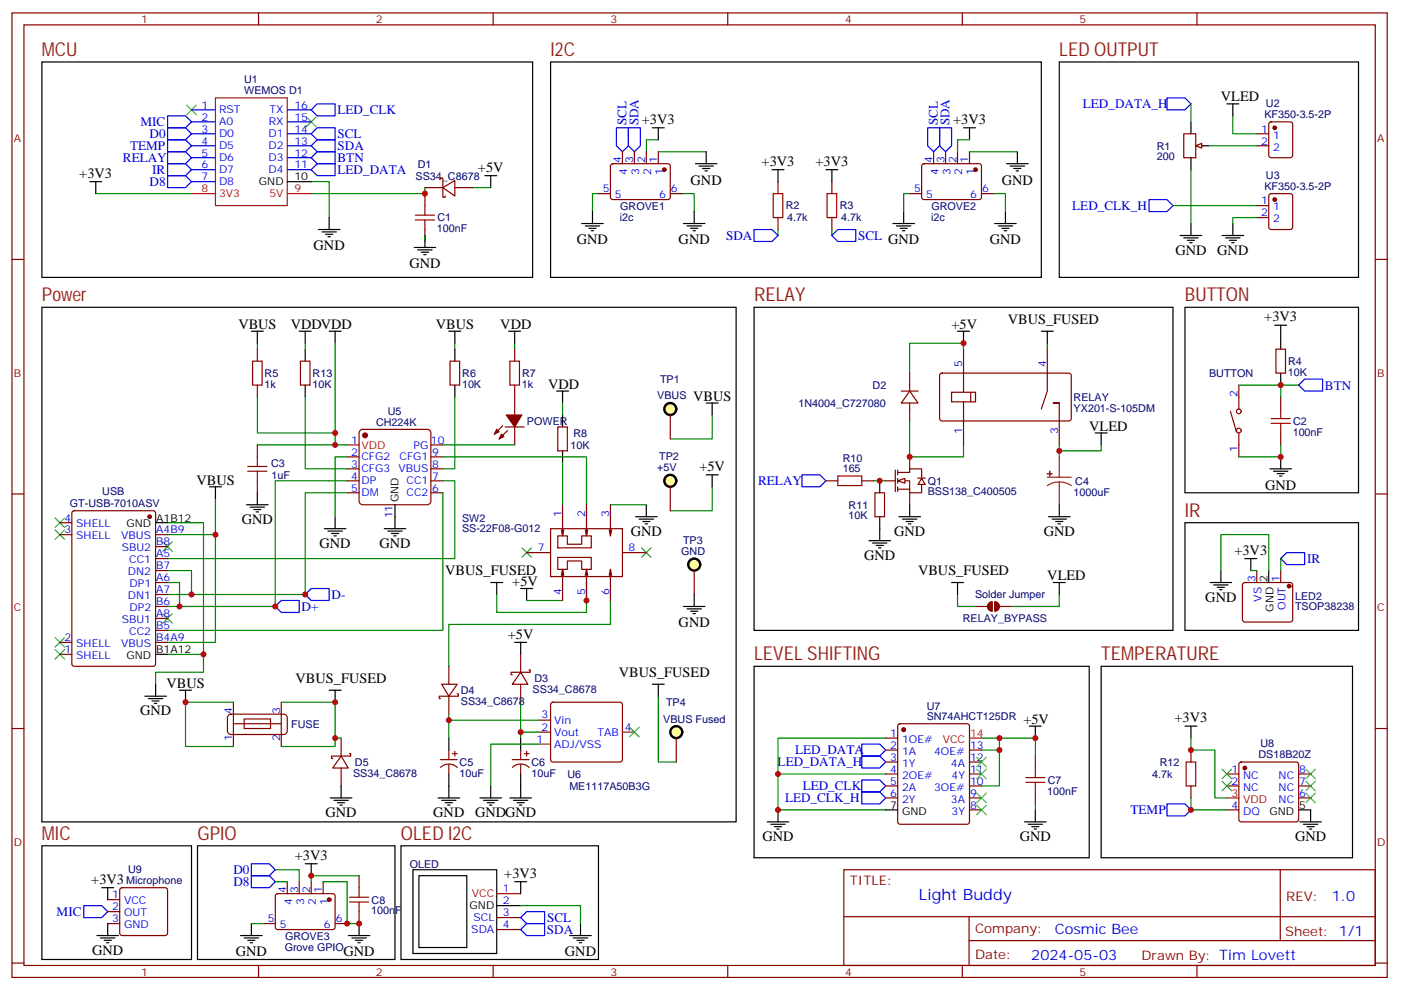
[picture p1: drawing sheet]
<svg xmlns="http://www.w3.org/2000/svg" width="413mm" height="292mm" viewBox="0 0 413 292" stroke-linecap="round" stroke-linejoin="round" font-family="sans-serif">
<g fill="none" stroke="#870000" stroke-width=".35">
<path d="M3.5 3.8h405.4v284.3h-405.4zM7.1 7.3h398.2v277.3h-398.2zM76.2 3.8v3.5M145.3 3.8v3.5M214.5 3.8v3.5M283.6 3.8v3.5M352.8 3.8v3.5M348.9 39.4h3.5v7.1h-3.5zM370.4 39.4h3.5M374.2 36.1l.4-.2h5.7l.6 .4 .1 9.5-.5 .6-5.9 .1-.6-.5-.1-9.4zM125.2 57.1v3.5M125.2 55.3h5.3"/>
<path d="M129.8 52.8v-.3h.7v2.8M130.5 55.3l3.6-2.1v4.6zM130.5 55.3v2.8h.7v-.3M134.1 55.3h5.2M176.4 57.1h3.5M180.2 48.5l.4-.2h16.5l.5 .7-.1 9.4-.7 .4h-16.5l-.4-.7v-9.1zM183.4 44.7v3.6M187 44.7v3.6M190.5 44.7v3.6M194 44.7v3.6M197.6 57.1h3.5M229.3 53.6v3.5"/>
<path d="M245.2 53.6v3.5M353.1 43h1.8M370.4 43h3.5M374.2 57.3l.4-.2h5.7l.6 .4 .1 9.5-.5 .6-5.9 .1-.6-.5-.1-9.4zM3.5 76.5h3.6M125.2 67.7v3.5M229.3 64.1v3.6M245.2 64.1v3.6M370.4 60.6h3.5M370.4 64.1h3.5M405.3 76.5h3.6M75.8 102.9v3.6"/>
<path d="M75.8 113.5v3.6M132.6 106.5h2.9v7h-2.9zM151.7 102.9v3.6M151.7 113.5v8.8M365.1 113.5v7.1M376.1 102.9h2.8v7.1h-2.8zM377.5 117.1v3.5M75.8 131.2v3.5M102.3 134.7h3.5M102.3 138.2h3.5M127 134.7h3.5M127 138.2h3.5"/>
<path d="M127 131.2h3.5M148.2 125.5l-2.5 2.5M148.9 125.9h5.6M149.6 126.9l-2.5 2.5M151.7 125.9v5.3M164.4 125.9h2.8v7h-2.8zM362.7 121.3l1.7 6M365.1 127.6v7.1M377.5 127.6v3.6M3.5 145.6h3.6M17.6 154.1h3.6M17.6 157.6h3.6"/>
<path d="M21.4 150.8l.5-.2h23.3l.6 .4 .1 44.7-.5 .7h-23.5l-.7-.4v-44.7zM45.9 157.6h3.5M75.8 141.7v3.6M102.3 141.7h3.5M102.3 145.3h3.5M127 141.7h3.5M127 145.3h3.5M405.3 145.6h3.6M45.9 178.8h3.5M45.9 175.3h3.5M45.9 171.7h3.5M45.9 168.2h3.5"/>
<path d="M45.9 164.7h3.5M45.9 161.1h3.5M366.4 171.9l.5-.2h13.4l.5 .2 .2 .5v10.3l-.2 .5-.5 .2h-13.4l-.5-.3-.2-.4v-10.3zM370.4 168.2v3.5M377.5 168.2v3.5M17.6 189.4h3.6M17.6 192.9h3.6M45.9 189.4h3.5M45.9 185.8h3.5M45.9 182.3h3.5M3.5 214.8h3.6M67.3 211l.8-.5 15.8 .1 .6 .4 .2 .6-.1 4.2-.4 .5-.6 .2h-15.8l-.6-.4-.2-.6v-3.9z"/>
<path d="M68.8 213.4h14.1M68.8 207v13.1M72 211.9h7.7v2.9h-7.7zM82.9 207v13.1M100.5 217.6v5.3M405.3 214.8h3.6M100.5 222.9l2.2 3.5h-4.6zM100.5 222.9h-2.8v.7h.4M100.5 226.4v5.3M103 222.2h.4v.7h-2.9M305.2 222.9v3.5M305.2 233.5v3.5"/>
<path d="M351 221.1v3.5M351 231.7v3.5M361.6 228.2h3.5M361.6 231.7h3.5M361.6 238.8h3.5M365.4 224.9l.4-.3h16.3l.5 .3 .2 .5v16.2l-.3 .5-.4 .2h-16.3l-.5-.2-.2-.5v-16.2zM382.8 228.2h3.5M382.8 231.7h3.5M382.8 235.2h3.5M248.7 256.4h156.6v28.2h-156.6zM377.3 256.4v20.9M248.7 270.2h156.5"/>
<path d="M285.6 277.3h119.6M285.6 270.2v14.2M3.5 283.9h3.6M76.2 284.6v3.5M145.3 284.6v3.5M214.5 284.6v3.5M283.6 284.6v3.5M352.8 284.6v3.5M405.3 283.9h3.6"/>
<circle cx="365.1" cy="121.3" r=".71"/>
<circle cx="365.1" cy="126.9" r=".71"/>
</g>
<g fill="none" stroke="#000" stroke-width=".35">
<path d="M12.3 18.3h144.7v63.5h-144.7zM162.3 18.3h144.6v63.5h-144.6zM351 35.9v3.5M26.5 53.6h3.5M28.2 53.6v3.5M142.9 51.8h3.5M144.6 51.8v3.5M205 48.3h6.3M206 49h4.3M207.1 49.7h2.1M207.8 50.4h.7M208.1 44.7v3.6"/>
<path d="M351 46.5v3.5M352.8 43h3.5M93.8 67.7h6.4M94.9 68.4h4.2M96 69.1h2.1M96.7 69.8h.7M97 64.1v3.6M122.1 73h6.3M123.1 73.7h4.3M124.2 74.4h2.1M124.9 75.1h.7M125.2 69.4v3.6"/>
<path d="M171.4 65.9h6.4M172.5 66.6h4.2M173.6 67.3h2.1M174.3 68h.7M174.6 62.4v3.5M201.4 65.9h6.4M202.5 66.6h4.2M203.6 67.3h2.1M204.3 68h.7M204.6 62.4v3.5M360.2 69.4h6.3M361.2 70.1h4.3"/>
<path d="M362.3 70.8h2.1M363 71.5h.7M363.4 65.9v3.5M74.1 97.6h3.5M75.8 97.6v3.6M97 97.6h3.5M98.8 97.6v3.6M132.3 97.6h3.5M134.1 97.6v3.6M149.9 97.6h3.6M151.7 97.6v3.6M375.7 95.9h3.5"/>
<path d="M377.5 95.9v7M134.1 102.9v3.6M134.1 113.5v3.6M377.5 110v3.5M165.8 122.3v3.6M165.8 132.9v3.6M374.3 138.2h6.3M375.4 138.9h4.2M376.4 139.6h2.1M377.5 134.7v3.5M45.9 154.1h3.5M61.7 143.5h3.6"/>
<path d="M63.5 143.5v3.5M72.7 148.8h6.3M73.7 149.5h4.3M74.8 150.2h2.1M75.5 150.9h.7M75.8 145.3v3.5M95.6 155.9h6.4M96.7 156.6h4.2M97.7 157.3h2.1M98.4 158h.7M98.8 152.3v3.6M113.2 155.9h6.4"/>
<path d="M114.3 156.6h4.2M115.4 157.3h2.1M116.1 158h.7M116.4 148.8v7.1M377.1 140.3h.7M356.7 171.7h6.3M357.7 172.4h4.2M358.8 173.1h2.1M359.5 173.8h.7M359.8 168.2v3.5M366.9 164.7h3.5M368.7 164.7v3.5"/>
<path d="M373.9 168.2v3.5M45.9 192.9h3.5M52.9 203.5h3.5M54.7 203.5v3.5M97 203.5h3.5M98.8 203.5v3.5M303.4 214.1h3.5M305.2 214.1v3.5M349.2 214.1h3.6M351 214.1v3.5M97.4 235.2h6.3M98.4 235.9h4.3"/>
<path d="M99.5 236.6h2.1M100.2 237.3h.7M100.5 231.7v3.5M305.2 238.8v3.5M382.8 238.8h3.5v3.5M302 242.3h6.3M303 243h4.3M304.1 243.7h2.1M304.8 244.4h.7M383.1 242.3h6.4M384.2 243h4.2M385.2 243.7h2.1"/>
<path d="M385.9 244.4h.7"/>
</g>
<g fill="none" stroke="#008700" stroke-width=".35">
<path d="M363.4 34.1v5.3h7M28.2 57.1h28.2M91.7 53.6h5.3v10.5M139.3 55.3h5.3M176.4 57.1h-1.8v5.3M194 41.2h-3.5v3.5M194 44.7h14.1M201.1 57.1h3.5v5.3M229.3 67.7v1.7M245.2 67.7v1.7M370.4 64.1h-7v1.8M75.8 117.1v10.5h23"/>
<path d="M75.8 101.2v1.7M98.8 101.2v30h3.5M134.1 117.1v21.1h-3.6M134.1 101.2v1.7M151.7 101.2v1.7M365.1 113.5h12.4v3.6M377.5 113.5h5.3M75.8 131.2h23M102.3 134.7h-3.5v17.6M130.5 131.2h21.2M377.5 131.2v3.5h-12.4M49.4 154.1h10.6v38.8"/>
<path d="M49.4 157.6h14.1M63.5 147v42.4h-14.1M102.3 145.3h-12.3v30h-40.6M102.3 141.7h-21.2v37.1h-31.7M130.5 141.7h3.6v23h-84.7M130.5 145.3v40.5h-81.1M49.4 171.7h3.5v7.1M49.4 168.2h7v7.1M49.4 192.9h10.6v5.3h-14.1v3.5M68.8 207h-14.1v13.1h14.1M82.9 207h15.9v13.1h-15.9M289.3 217.6h15.9"/>
<path d="M351 217.6v3.5h7.1v14.1h3.5M351 235.2v3.6h10.6"/>
</g>
<g fill="none" stroke="#3c3" stroke-width=".35">
<path d="M55 31l2.9 2.8M57.9 31l-2.9 2.8M90.3 34.5l2.8 2.8M93.1 34.5l-2.8 2.8M16.2 156.2l2.8 2.8M16.2 152.7l2.8 2.8M19 156.2l-2.8 2.8M19 152.7l-2.8 2.8M48 159.7l2.8 2.9M50.8 159.7l-2.8 2.9M16.2 191.5l2.8 2.8M16.2 188l2.8 2.8"/>
<path d="M19 191.5l-2.8 2.8M19 188l-2.8 2.8M48 180.9l2.8 2.8M50.8 180.9l-2.8 2.8M360.2 230.3l2.8 2.8M360.2 226.8l2.8 2.8M363 230.3l-2.8 2.8M363 226.8l-2.8 2.8M384.9 233.8l2.8 2.8M384.9 230.3l2.8 2.8M384.9 226.8l2.8 2.8M387.7 233.8l-2.8 2.8"/>
<path d="M387.7 230.3l-2.8 2.8M387.7 226.8l-2.8 2.8"/>
</g>
<g fill="none" stroke="#00f" stroke-width=".35">
<path d="M49.4 34.1h5.3l1.7 1.8-1.7 1.8h-5.3zM91.7 39.4l1.8-1.7h5.3v3.5h-5.3zM93.5 30.6h5.3v3.5h-5.3l-1.8-1.7zM181.7 37.7h3.5v5.3l-1.8 1.7-1.7-1.7zM185.2 37.7h3.5v5.3l-1.7 1.7-1.8-1.7zM49.4 41.2h5.3l1.7 1.8-1.7 1.7h-5.3zM49.4 44.7h5.3l1.7 1.8-1.7 1.8h-5.3zM49.4 48.3h5.3l1.7 1.7-1.7 1.8h-5.3zM91.7 50l1.8-1.7h5.3v3.5h-5.3zM91.7 43l1.8-1.8h5.3v3.5h-5.3zM91.7 46.5l1.8-1.8h5.3v3.6h-5.3zM222.2 67.7h5.3l1.8 1.7-1.8 1.8h-5.3z"/>
<path d="M245.2 69.4l1.7-1.7h5.3v3.5h-5.3zM382.8 113.5l1.7-1.7h5.3v3.5h-5.3zM81.1 178.8l1.8-1.8h5.3v3.6h-5.3zM90 175.3l1.7-1.8h5.3v3.5h-5.3zM377.5 164.7l1.7-1.8h5.3v3.5h-5.3zM344 237h5.2l1.8 1.8-1.8 1.7h-5.2z"/>
</g>
<g fill="none" stroke="#a10000" stroke-width=".35">
<path d="M227.9 57.1h2.8v7h-2.8zM243.8 57.1h2.8v7h-2.8zM122.4 64.8h5.7M122.4 63.4h5.7M125.2 60.6v2.8M125.2 64.8v2.9M74.4 106.5h2.9v7h-2.9zM150.3 106.5h2.8v7h-2.8zM73 138.9h5.7M73 137.5h5.7M75.8 134.7v2.8M75.8 138.9v2.8"/>
<path d="M374.6 124.8h5.7M374.6 123.4h5.7M377.5 120.6v2.8M377.5 124.8v2.8M302.3 230.6h5.7M302.3 229.2h5.7M305.2 226.4v2.8M305.2 230.6v2.9M349.6 224.6h2.8v7.1h-2.8z"/>
</g>
<g fill="#870000" stroke="#870000" stroke-width=".35">
<path d="M147.8 128l.7 .7-1.4 .7z"/>
<path d="M146.4 126.6l.7 .7-1.4 .7z"/>
<path d="M149.2 122.3h4.6l-2.1 3.6z"/>
<circle cx="195.8" cy="50" r=".53"/>
<circle cx="44.1" cy="152.3" r=".53"/>
<circle cx="366.9" cy="226.4" r=".53"/>
<circle cx="379.9" cy="172.8" r=".53"/>
<circle cx="375.7" cy="37.7" r=".53"/>
<circle cx="375.7" cy="58.8" r=".53"/>
</g>
<path d="M106.1 127l.8-.4h19l.9 .4 .2 .6v20.1l-.2 .7-.9 .4h-19l-.6-.2-.5-.9v-20.1z" fill="none" stroke="#900" stroke-width=".35"/>
<path d="M102.3 131.2h3.5M361.6 235.2h3.5" fill="none" stroke="#f00" stroke-width=".35"/>
<circle cx="107.6" cy="128.3" r=".71" fill="#900" stroke="#900" stroke-width=".35"/>
<path d="M352.4 43l1.8-.7v1.4z" fill="#f0f0f0" stroke="#870000" stroke-width=".35"/>
<path d="M273.4 37.7h3.5v5.3l-1.7 1.7-1.8-1.7zM276.9 37.7h3.6v5.3l-1.8 1.7-1.8-1.7zM344 28.9h5.2l1.8 1.7-1.8 1.8h-5.2zM338.7 58.8h5.3l1.7 1.8-1.7 1.8h-5.3zM236.4 140h5.3l1.7 1.7-1.7 1.8h-5.3zM254 219.4h5.3l1.8 1.7-1.8 1.8h-5.3zM254 222.9h5.3l1.8 1.7-1.8 1.8h-5.3zM254 233.5h5.3l1.8 1.7-1.8 1.8h-5.3zM254 229.9h5.3l1.8 1.8-1.8 1.8h-5.3z" fill="none" stroke="#00f" stroke-width=".35"/>
<g fill="none" stroke="#008700" stroke-width=".35">
<path d="M351 30.6v5.3M268.1 57.1h-1.8v5.3M285.8 41.2h-3.6v3.5M285.8 44.7h14.1M292.8 57.1h3.5v5.3M351 50v15.9M356.3 43h14.1M345.7 60.6h24.7M130.5 134.7h42.4v14.1M259.3 141.7h1.8M172.9 171.7v8.9h-26.5v-5.3M359.8 168.2v-10.6h14.1v10.6"/>
<path d="M368.7 168.2h1.7M377.5 164.7v3.5M132.3 210.5v1.8M153.5 207v10.6M153.5 215.8h5.2M158.7 219.4h-14.1v12.3M158.7 212.3h-26.4v5.3M261.1 217.6h-31.8v10.6M294.6 217.6v3.5M305.2 217.6v5.3M261.1 228.2h-31.8v10.6h31.8M289.3 221.1h5.3v10.6h-5.3"/>
<path d="M305.2 237v1.8"/>
</g>
<g fill="none" stroke="#000" stroke-width=".35">
<path d="M192.3 37.7h3.5M194 37.7v3.5M284 37.7h3.5M285.8 37.7v3.5M227.5 50h3.6M229.3 50v3.6M243.4 50h3.5M245.2 50v3.6M296.7 48.3h6.3M297.7 49h4.3M298.8 49.7h2.1M299.5 50.4h.7"/>
<path d="M299.9 44.7v3.6M263.2 65.9h6.3M264.2 66.6h4.3M265.3 67.3h2.1M266 68h.7M266.3 62.4v3.5M293.2 65.9h6.3M294.2 66.6h4.2M295.3 67.3h2.1M296 68h.7M296.3 62.4v3.5M347.8 69.4h6.4"/>
<path d="M348.9 70.1h4.2M350 70.8h2.1M350.7 71.5h.7M351 65.9v3.5M164 115.3h3.6M165.8 115.3v3.5M256.1 159.4h6.4M259.3 141.7v3.6M259.3 152.3v7.1M264.9 152.3h6.4M266 153h4.2M267.1 153.7h2.1"/>
<path d="M267.8 154.4h.7M268.1 148.8v3.5M144.6 171.7h3.6M146.4 171.7v3.6M153.5 173.5h3.5M155.2 173.5v3.5M257.2 160.1h4.2M258.2 160.8h2.1M258.9 161.5h.7M151.7 189.4h3.5M153.5 189.4v3.5M132.3 217.6v3.5"/>
<path d="M153.5 217.6v3.5M129.1 235.2h6.4M130.2 235.9h4.2M131.2 236.6h2.1M131.9 237.3h.7M132.3 228.2v7M141.5 235.2h6.3M142.5 235.9h4.3M143.6 236.6h2.1M144.3 237.3h.7M144.6 231.7v3.5M150.3 235.2h6.3"/>
<path d="M151.3 235.9h4.3M152.4 236.6h2.1M153.1 237.3h.7M153.5 228.2v7M229.3 238.8v3.5M261.1 238.8h3.5M226.1 242.3h6.4M227.2 243h4.2M228.2 243.7h2.2M229 244.4h.7"/>
</g>
<g fill="none" stroke="#870000" stroke-width=".35">
<path d="M268.1 57.1h3.5M271.9 48.5l.4-.2h16.5l.5 .7-.1 9.4-.6 .4h-16.5l-.5-.7v-9.1zM275.2 44.7v3.6M278.7 44.7v3.6M282.2 44.7v3.6M285.8 44.7v3.6M289.3 57.1h3.5M263.9 138.6v6.3M264.6 139.3h3.5v-1.1h3.5v2.8M264.6 138.6v1.4M268.1 134.7v3.5M257.9 145.3h2.8v7h-2.8z"/>
<path d="M261.1 141.7h2.8M264.6 141.7h3.5v3.6h3.5v-2.5M264.6 141v1.5M264.6 143.5v1.4M264.6 144.2h3.5M268.1 145.3v3.5M270.5 141h2.2M271.6 141l1.1 1.8h-2.1zM132.3 196.4v5.3M153.5 198.2l2.1 3.5h-4.6zM153.5 198.2h-2.9v.7h.4M153.5 192.9v5.3"/>
<path d="M155.9 197.5h.4v.7h-2.8M130.2 201.7h4.6l-2.5 3.5zM132.3 205.2h-2.8v.8h.3M132.3 205.2v5.3M134.8 204.5h.3v.7h-2.8M153.5 201.7v5.3M158.7 215.8h3.6M158.7 212.3h3.6M162.5 207.2l.5-.2h19.7l.5 .2 .2 .5v16.2l-.2 .5-.5 .2h-19.7l-.5-.2-.2-.5v-16.2zM261.1 217.6h3.5M264.8 213.6l.5-.2h19.7l.5 .2 .3 .5v28.2l-.3 .5-.5 .2h-19.7l-.5-.2-.2-.5v-28.2zM129.8 223.9h5"/>
<path d="M129.9 226.2a3.5 3.5 0 0 1 4.9 0M132.3 221.1v2.8M132.3 225.4v2.8M133.3 222.2h1.5M134.1 221.5v1.4M151 223.9h4.9M151 226.2a3.5 3.5 0 0 1 4.9 0M153.5 221.1v2.8M153.5 225.4v2.8M154.5 222.2h1.4M155.2 221.5v1.4M261.1 221.1h3.5"/>
<path d="M261.1 224.6h3.5M261.1 228.2h3.5M261.1 231.7h3.5M261.1 235.2h3.5M285.8 221.1h3.5M285.8 224.6h3.5M285.8 228.2h3.5M285.8 231.7h3.5M285.8 235.2h3.5M285.8 238.8h3.5"/>
</g>
<g fill="#870000" stroke="#870000" stroke-width=".35">
<circle cx="287.5" cy="50" r=".53"/>
<circle cx="266.3" cy="215.1" r=".53"/>
</g>
<path d="M153.8 161.5l2.8 2.8M156.6 161.5l-2.8 2.8M189.1 161.5l2.8 2.8M191.9 161.5l-2.8 2.8" fill="none" stroke="#3c3" stroke-width=".35"/>
<path d="M158.7 219.4h3.6M183.4 215.8h3.6" fill="none" stroke="#8c2424" stroke-width=".35"/>
<path d="M285.8 217.6h3.5" fill="none" stroke="#f00" stroke-width=".35"/>
<path d="M264.6 141.7l2.1-.7v1.5z" fill="#fff" stroke="#870000" stroke-width=".35"/>
<path d="M246.9 140.3h7.1v2.9h-7.1z" fill="none" stroke="#a10000" stroke-width=".35"/>
<g fill="none" stroke="#870000" stroke-width=".35">
<path d="M265.6 115.3h5M268.1 115.3l2.5 3.5h-5zM268.1 110v5.3M268.1 118.8v5.3M277.2 110.2l.4-.2 37.7 .1 .4 .6v13l-.7 .4-37.6-.1-.5-.6v-12.7zM280.5 115.6h7v2.9h-7zM284 102.9v12.7M284 118.5v12.7M286.1 115.6v2.9M308.7 102.9v12.4l-1.8 5.3M312.2 118.8h-1.8h1.8v12.4M162.3 155.9h21.1v14.1h-21.1z"/>
<path d="M164.4 158h2.8v2.4h4.2v-2.4h2.9v3.5h-9.9zM165.5 156.2l.3 1.8M165.8 148.8v9.2l.4-1.8M172.5 156.2l.4 1.8M172.9 148.8v9.2l.3-1.8M179.6 156.2l.3 1.8M179.9 148.8v9.2l.4-1.8M243.4 141.7h3.5M254 141.7h3.5M155.2 162.9h7.1M164.4 164.3h9.9v3.6h-2.9v-2.5h-4.2v2.5h-2.8zM165.8 167.9l-.3 1.7"/>
<path d="M166.2 169.6l-.4-1.7v9.1M172.9 167.9l-.4 1.7M173.2 169.6l-.3-1.7v9.1M179.9 167.9l-.3 1.7M180.3 169.6l-.4-1.7v9.1M183.4 162.9h7.1M287.5 178.8h3.5M294.6 178.8h3.5M84.7 259.9v3.6M88.2 259.9v3.6M91.7 259.9v3.6M95.2 259.9v3.6"/>
<path d="M31.7 272.3h3.6M31.7 268.7h3.6M31.7 265.2h3.6M35.5 261.9l.5-.2h12.7l.5 .2 .2 .5v12.7l-.2 .5-.5 .2h-12.7l-.5-.2-.2-.5v-12.7zM77.6 272.3h3.5M81.4 263.7l.4-.2h16.5l.5 .7-.1 9.4-.6 .4h-16.5l-.5-.7v-9.1zM98.8 272.3h3.5M146.4 270.5h7.1M146.4 274h7.1"/>
</g>
<g fill="none" stroke="#008700" stroke-width=".35">
<path d="M125.2 55.3v1.8h-33.5M125.2 69.4v1.8M284 102.9v-1.7h-15.9v8.8M308.7 101.2v1.7M209.9 122.3v7.1h-12.3M268.1 124.1v10.6h15.9v-3.5M312.2 131.2v3.5M324.6 131.2v1.7h-12.4M257.5 141.7h1.8M155.2 177h10.6M179.9 177v7.1h-47.6v12.3M282.2 175.3v3.5h5.3"/>
<path d="M312.2 175.3v3.5h-14.1M98.8 217.6h1.7M81.1 256.4h7.1v3.5M81.1 259.9h3.6M95.2 259.9h7.1v12.4h3.5M74.1 272.3h3.5M153.5 267h17.6v5.3"/>
</g>
<path d="M63.5 28.9h21.2v31.7h-21.2zM312.2 134.7v6M308.7 140.7h7M312.2 142.1l1.9 .2 1.6 .9M312.2 142.1l-1.8 .2-1.7 .9M312.2 142.1v6.7" fill="none" stroke="#8c2424" stroke-width=".35"/>
<g fill="#8c2424" stroke="#8c2424" stroke-width=".35">
<path d="M308.7 139.6l1.4 .1z"/>
<path d="M309.4 138.9v1.4z"/>
</g>
<g fill="none" stroke="#000" stroke-width=".35">
<path d="M312.2 18.3h88.2v63.5h-88.2zM361.6 30.6h3.5M363.4 30.6v3.5M84.7 53.6h7M12.3 90.6h204.7v151.7h-204.7zM222.2 90.6h123.5v95.2h-123.5zM282.2 97.6h3.6M284 97.6v3.6M306.9 97.6h3.5M308.7 97.6v3.6M349.2 90.6h51.2v54.7h-51.2zM208.1 118.8h3.6"/>
<path d="M209.9 118.8v3.5M322.8 127.6h3.5M324.6 127.6v3.6M309 152.3h6.4M310.1 153h4.2M311.1 153.7h2.2M311.9 154.4h.7M312.2 148.8v3.5M349.2 154.1h51.2v31.7h-51.2zM280.5 171.7h3.5M282.2 171.7v3.6M310.4 171.7h3.6"/>
<path d="M312.2 171.7v3.6M222.2 196.4h98.8v56.5h-98.8zM324.6 196.4h74v56.5h-74zM42.7 205.2h6.3M43.7 206h4.3M44.8 206.7h2.1M45.5 207.4h.7M45.9 201.7v3.5M12.3 249.3h44.1v33.6h-44.1zM58.2 249.3h58.2v33.6h-58.2zM90 254.6h3.5M91.7 254.6v3.6"/>
<path d="M118.2 249.3h58.2v33.6h-58.2zM121.7 256.4h24.7v24.7h-24.7zM123.5 258.2h14.1v21.1h-14.1zM151.7 259.9h3.5M153.5 259.9v3.6M28.6 275.8h6.3M29.6 276.5h4.3M30 261.7h3.5M30.7 277.2h2.1M31.4 277.9h.7M31.7 261.7v3.5M31.7 272.3v3.5"/>
<path d="M70.9 275.8h6.4M72 276.5h4.2M73 277.2h2.1M73.7 277.9h.7M74.1 272.3v3.5M102.7 275.8h6.3M103.7 276.5h4.2M104.8 277.2h2.1M105.5 277.9h.7M105.8 272.3v3.5M146.4 267h7.1M167.9 275.8h6.4"/>
<path d="M169 276.5h4.2M170 277.2h2.2M170.7 277.9h.7M171.1 272.3v3.5"/>
</g>
<path d="M287.9 237.3l2.8 2.9M287.9 233.8l2.8 2.8M287.9 226.8l2.8 2.8M287.9 223.2l2.8 2.9M290.7 237.3l-2.8 2.9M290.7 233.8l-2.8 2.8M290.7 226.8l-2.8 2.8M290.7 223.2l-2.8 2.9" fill="none" stroke="#3c3" stroke-width=".35"/>
<g fill="none" stroke="#00f" stroke-width=".35">
<path d="M49.4 37.7h5.3l1.7 1.7-1.7 1.8h-5.3zM56.4 39.4h7.1M56.4 35.9h7.1M56.4 32.4h7.1M84.7 39.4h7M84.7 35.9h7M84.7 32.4h7M49.4 51.8h5.3l1.7 1.8-1.7 1.7h-5.3zM56.4 53.6h7.1M56.4 50h7.1M56.4 46.5h7.1M56.4 43h7.1"/>
<path d="M84.7 50h7M84.7 46.5h7M84.7 43h7M74.1 258.2h5.3l1.7 1.7-1.7 1.8h-5.3zM74.1 254.6h5.3l1.7 1.8-1.7 1.8h-5.3zM24.7 267h5.3l1.7 1.7-1.7 1.8h-5.3zM153.5 270.5l1.7-1.8h5.3v3.6h-5.3zM153.5 274l1.7-1.7h5.3v3.5h-5.3z"/>
</g>
<g fill="#870000" stroke="#870000" stroke-width=".35">
<path d="M291.6 177.6l.9-.2v2.8a1.41 1.41 0 0 1-1.4-1 1.41 1.41 0 0 1 .5-1.6z"/>
<path d="M293.2 177.4a1.41 1.41 0 0 1 1.4 1.4 1.41 1.41 0 0 1-1.4 1.4z"/>
<circle cx="97" cy="265.2" r=".53"/>
</g>
<path d="M56.4 57.1h7.1M84.7 57.1h7M146.4 263.5h7.1" fill="none" stroke="#f00" stroke-width=".35"/>
<circle cx="197.6" cy="120.6" r="1.76" fill="#ff9" stroke="#000" stroke-width=".71"/>
<path d="M197.6 122.3v7.1" fill="none" stroke="#870000" stroke-width=".35"/>
<path d="M209.9 143.5v7.1h-12.3" fill="none" stroke="#008700" stroke-width=".35"/>
<circle cx="197.6" cy="141.7" r="1.76" fill="#ff9" stroke="#000" stroke-width=".71"/>
<path d="M197.6 143.5v7.1" fill="none" stroke="#870000" stroke-width=".35"/>
<path d="M208.1 140h3.6M209.9 140v3.5" fill="none" stroke="#000" stroke-width=".35"/>
<circle cx="204.6" cy="166.4" r="1.76" fill="#ff9" stroke="#000" stroke-width=".71"/>
<path d="M204.6 168.2v7.1" fill="none" stroke="#870000" stroke-width=".35"/>
<path d="M201.4 178.8h6.4M202.5 179.5h4.2M204.6 175.3v3.5M203.6 180.2h2.1M204.3 180.9h.7" fill="none" stroke="#000" stroke-width=".35"/>
<circle cx="199.3" cy="215.8" r="1.76" fill="#ff9" stroke="#000" stroke-width=".71"/>
<path d="M88.5 106.5h2.9v7h-2.9zM199.3 217.6v7M105.8 258.2v3.5M105.8 268.7v3.6" fill="none" stroke="#870000" stroke-width=".35"/>
<path d="M90 117.1v21.1h12.3M90 101.2v1.7M165.8 118.8v3.5M165.8 136.5v12.3M179.9 148.8h10.6M194 205.2v19.4h5.3M105.8 258.2h-14.1v1.7" fill="none" stroke="#008700" stroke-width=".35"/>
<path d="M88.2 97.6h3.5M90 97.6v3.6M90 102.9v3.6M90 113.5v3.6M187.3 152.3h6.4M188.4 153h4.2M189.4 153.7h2.2M190.1 154.4h.8M190.5 148.8v3.5M192.3 201.7h3.5M194 201.7v3.5" fill="none" stroke="#000" stroke-width=".35"/>
<path d="M103 265.9h5.7M103 264.5h5.7M105.8 261.7v2.8M105.8 265.9v2.8" fill="none" stroke="#a10000" stroke-width=".35"/>
<path d="M185.6 214.4l2.8 2.8M188.4 214.4l-2.8 2.8" fill="none" stroke="#3c3" stroke-width=".35"/>
<g fill="#c00">
<circle cx="90" cy="175.3" r=".88"/>
<circle cx="81.1" cy="178.8" r=".88"/>
<circle cx="98.8" cy="127.6" r=".88"/>
<circle cx="98.8" cy="131.2" r=".88"/>
<circle cx="52.9" cy="178.8" r=".88"/>
<circle cx="56.4" cy="175.3" r=".88"/>
<circle cx="63.5" cy="157.6" r=".88"/>
<circle cx="377.5" cy="134.7" r=".88"/>
<circle cx="377.5" cy="113.5" r=".88"/>
<circle cx="54.7" cy="207" r=".88"/>
<circle cx="98.8" cy="207" r=".88"/>
<circle cx="132.3" cy="212.3" r=".88"/>
<circle cx="153.5" cy="215.8" r=".88"/>
<circle cx="305.2" cy="217.6" r=".88"/>
<circle cx="294.6" cy="217.6" r=".88"/>
<circle cx="294.6" cy="221.1" r=".88"/>
<circle cx="312.2" cy="132.9" r=".88"/>
<circle cx="268.1" cy="134.7" r=".88"/>
<circle cx="229.3" cy="228.2" r=".88"/>
<circle cx="229.3" cy="238.8" r=".88"/>
<circle cx="351" cy="221.1" r=".88"/>
<circle cx="351" cy="238.8" r=".88"/>
<circle cx="284" cy="101.2" r=".88"/>
<circle cx="125.2" cy="57.1" r=".88"/>
<circle cx="98.8" cy="217.6" r=".88"/>
<circle cx="259.3" cy="141.7" r=".88"/>
<circle cx="60" cy="192.9" r=".88"/>
<circle cx="172.9" cy="177" r=".88"/>
<circle cx="102.3" cy="272.3" r=".88"/>
<circle cx="91.7" cy="258.2" r=".88"/>
<circle cx="105.8" cy="272.3" r=".88"/>
</g>
<g font-size="5.6" fill="#930">
<text x="12.3" y="16.5">MCU</text>
<text x="162.3" y="16.5">I2C</text>
<text x="312.2" y="16.5">LED OUTPUT</text>
<text x="12.3" y="88.8">Power</text>
<text x="222.2" y="88.8">RELAY</text>
<text x="349.2" y="88.8">BUTTON</text>
<text x="349.2" y="152.3">IR</text>
<text x="222.2" y="194.7">LEVEL SHIFTING</text>
<text x="324.6" y="194.7">TEMPERATURE</text>
<text x="12.3" y="247.6">MIC</text>
<text x="58.2" y="247.6">GPIO</text>
<text x="118.2" y="247.6">OLED I2C</text>
</g>
<text font-size="4.6" fill="#00f" x="270.8" y="265.4">Light Buddy</text>
<g font-size="4.2">
<text x="359.8" y="29.9">VLED</text>
<text x="189.2" y="36.6">+3V3</text>
<text x="280.9" y="36.6">+3V3</text>
<text x="23.4" y="52.3">+3V3</text>
<text x="140.9" y="50.6">+5V</text>
<text x="224.5" y="48.9">+3V3</text>
<text x="240.3" y="48.9">+3V3</text>
<text x="203.6" y="54.4">GND</text>
<text x="295.3" y="54.4">GND</text>
<text x="92.4" y="73.8">GND</text>
<text x="170" y="72">GND</text>
<text x="200" y="72">GND</text>
<text x="261.8" y="72">GND</text>
<text x="291.7" y="72">GND</text>
<text x="346.4" y="75.1">GND</text>
<text x="358.8" y="75.1">GND</text>
<text x="120.6" y="79.1">GND</text>
<text x="297" y="95.5">VBUS_FUSED</text>
<text x="372.6" y="94.8">+3V3</text>
<text x="70.2" y="97">VBUS</text>
<text x="85.7" y="96.9">VDDVDD</text>
<text x="128.5" y="97">VBUS</text>
<text x="147.5" y="96.9">VDD</text>
<text x="280.5" y="96.9">+5V</text>
<text x="161.6" y="114.6">VDD</text>
<text x="204.3" y="118.1">VBUS</text>
<text x="321" y="126.9">VLED</text>
<text x="57.9" y="142.8">VBUS</text>
<text x="206.1" y="139">+5V</text>
<text x="372.9" y="144.3">GND</text>
<text x="71.3" y="154.4">GND</text>
<text x="94.2" y="161.5">GND</text>
<text x="111.8" y="161.5">GND</text>
<text x="185.9" y="158">GND</text>
<text x="263.5" y="158">GND</text>
<text x="307.6" y="158">GND</text>
<text x="254.7" y="165">GND</text>
<text x="363.8" y="163.6">+3V3</text>
<text x="131.2" y="169.6">VBUS_FUSED</text>
<text x="151" y="172.8">+5V</text>
<text x="270.6" y="169.6">VBUS_FUSED</text>
<text x="308.7" y="171">VLED</text>
<text x="355.2" y="177.4">GND</text>
<text x="200" y="184.9">GND</text>
<text x="149.7" y="188.4">+5V</text>
<text x="49.1" y="202.8">VBUS</text>
<text x="87.1" y="201.4">VBUS_FUSED</text>
<text x="182.4" y="199.6">VBUS_FUSED</text>
<text x="41.3" y="210.9">GND</text>
<text x="301.6" y="213.4">+5V</text>
<text x="346.2" y="212.9">+3V3</text>
<text x="96" y="240.9">GND</text>
<text x="127.7" y="240.9">GND</text>
<text x="140.1" y="240.9">GNDGND</text>
<text x="224.7" y="247.9">GND</text>
<text x="300.6" y="247.9">GND</text>
<text x="381.7" y="247.9">GND</text>
<text x="86.9" y="253.5">+3V3</text>
<text x="26.9" y="260.5">+3V3</text>
<text x="148.6" y="258.8">+3V3</text>
<text x="27.2" y="281.4">GND</text>
<text x="69.5" y="281.9">GND</text>
<text x="101.2" y="281.9">GND</text>
<text x="166.5" y="281.9">GND</text>
</g>
<g font-size="4.2" fill="#00f">
<text x="392.5" y="265.7">1.0</text>
<text x="310.9" y="275.2">Cosmic Bee</text>
<text x="304" y="283">2024-05-03</text>
</g>
<g font-size="3.9" fill="#00f">
<text x="99.5" y="33.6">LED_CLK</text>
<text x="319.2" y="31.8">LED_DATA_H</text>
<text x="41.4" y="37.2">MIC</text>
<text x="44.1" y="40.7">D0</text>
<text x="99.5" y="40.8">SCL</text>
<text x="184.7" y="37" transform="rotate(-90 184.7 37)">SCL</text>
<text x="188.2" y="37" transform="rotate(-90 188.2 37)">SDA</text>
<text x="276.4" y="37" transform="rotate(-90 276.4 37)">SCL</text>
<text x="279.9" y="37" transform="rotate(-90 279.9 37)">SDA</text>
<text x="36.2" y="47.8">RELAY</text>
<text x="38.4" y="44.2">TEMP</text>
<text x="99.5" y="44.3">SDA</text>
<text x="99.5" y="47.8">BTN</text>
<text x="44.8" y="51.3">IR</text>
<text x="99.5" y="51.3">LED_DATA</text>
<text x="44.1" y="54.8">D8</text>
<text x="316" y="61.8">LED_CLK_H</text>
<text x="214" y="70.8">SDA</text>
<text x="252.9" y="70.6">SCL</text>
<text x="390.5" y="114.9">BTN</text>
<text x="223.5" y="143">RELAY</text>
<text x="385.2" y="166">IR</text>
<text x="97.7" y="176.5">D-</text>
<text x="88.9" y="180.1">D+</text>
<text x="229.2" y="225.9">LED_DATA_H</text>
<text x="234.4" y="222.4">LED_DATA</text>
<text x="236.6" y="233">LED_CLK</text>
<text x="231.4" y="236.4">LED_CLK_H</text>
<text x="333.2" y="240">TEMP</text>
<text x="68.8" y="257.7">D0</text>
<text x="68.8" y="261.2">D8</text>
<text x="16.7" y="270.1">MIC</text>
<text x="161.2" y="275.2">SDA</text>
<text x="161.2" y="271.7">SCL</text>
</g>
<g font-size="3.9" fill="#800">
<text x="250.5" y="261">TITLE:</text>
<text x="379.1" y="265.7">REV:</text>
<text x="287.4" y="275.2">Company:</text>
<text x="378.7" y="275.8">Sheet: 1/1</text>
<text x="287.4" y="282.9">Date:</text>
<text x="336.4" y="282.9">Drawn By: Tim Lovett</text>
</g>
<g font-size="3.2" fill="#800">
<text x="41.6" y="6.8">1</text>
<text x="110.8" y="6.8">2</text>
<text x="179.9" y="6.8">3</text>
<text x="249.1" y="6.8">4</text>
<text x="318.2" y="6.8">5</text>
<text x="4.1" y="41.9">A</text>
<text x="405.9" y="41.9">A</text>
<text x="4.1" y="111.1">B</text>
<text x="405.9" y="111.1">B</text>
<text x="4.1" y="180.2">C</text>
<text x="405.9" y="180.2">C</text>
<text x="4.1" y="249.3">D</text>
<text x="405.9" y="249.3">D</text>
<text x="41.6" y="287.6">1</text>
<text x="110.8" y="287.6">2</text>
<text x="179.9" y="287.6">3</text>
<text x="249.1" y="287.6">4</text>
<text x="318.2" y="287.6">5</text>
</g>
<g font-size="3.2" fill="#000080">
<text x="72" y="27.6">WEMOS D1</text>
<text x="72" y="24.5">U1</text>
<text x="372.6" y="34.7">KF350-3.5-2P</text>
<text x="373.1" y="31.6">U2</text>
<text x="340.9" y="47.3">200</text>
<text x="340.9" y="44.1">R1</text>
<text x="122.5" y="52.9">SS34_C8678</text>
<text x="123.1" y="49.4">D1</text>
<text x="373.1" y="52.7">U3</text>
<text x="372.6" y="55.9">KF350-3.5-2P</text>
<text x="128.9" y="65.3">C1</text>
<text x="182.7" y="65">i2c</text>
<text x="182.8" y="61.9">GROVE1</text>
<text x="231.6" y="61.7">R2</text>
<text x="232" y="65.3">4.7k</text>
<text x="247.5" y="61.7">R3</text>
<text x="247.9" y="65.3">4.7k</text>
<text x="274.4" y="65">i2c</text>
<text x="274.5" y="61.9">GROVE2</text>
<text x="128.8" y="68.5">100nF</text>
<text x="379.7" y="107.6">R4</text>
<text x="78" y="111.1">R5</text>
<text x="92.1" y="111.2">R13</text>
<text x="136.2" y="111.2">R6</text>
<text x="153.9" y="111.1">R7</text>
<text x="194.5" y="112.9">TP1</text>
<text x="356.4" y="111.1">BUTTON</text>
<text x="379.6" y="110.8">10K</text>
<text x="78" y="114.3">1k</text>
<text x="92.1" y="114.3">10K</text>
<text x="136.2" y="114.3">10K</text>
<text x="153.8" y="114.3">1k</text>
<text x="193.7" y="117.8">VBUS</text>
<text x="235.3" y="120">1N4004_C727080</text>
<text x="257.2" y="114.7">D2</text>
<text x="316.4" y="118.2">RELAY</text>
<text x="110.8" y="125.6">CH224K</text>
<text x="114.3" y="122.3">U5</text>
<text x="155.3" y="125.3">POWER</text>
<text x="316.4" y="121.4">YX201-S-105DM</text>
<text x="381.1" y="125.3">C2</text>
<text x="169" y="128.8">R8</text>
<text x="381" y="128.5">100nF</text>
<text x="79.9" y="137.6">C3</text>
<text x="168.2" y="132.3">10K</text>
<text x="194.3" y="135.6">TP2</text>
<text x="248.4" y="136.1">R10</text>
<text x="80.1" y="141.1">1uF</text>
<text x="193.7" y="138.9">+5V</text>
<text x="248.4" y="139.3">165</text>
<text x="273.4" y="142.9">Q1</text>
<text x="316.9" y="142.9">C4</text>
<text x="20.6" y="149.6">GT-USB-7010ASV</text>
<text x="30.1" y="146">USB</text>
<text x="250.1" y="149.9">R11</text>
<text x="273.4" y="146">BSS138_C400505</text>
<text x="316.4" y="146.1">1000uF</text>
<text x="136.2" y="153.8">SW2</text>
<text x="250.1" y="153.1">10K</text>
<text x="136.2" y="157">SS-22F08-G012</text>
<text x="201.3" y="160.3">TP3</text>
<text x="200.8" y="163.6">GND</text>
<text x="287.4" y="176.4">Solder Jumper</text>
<text x="381.7" y="179.9">TSOP38238</text>
<text x="381.7" y="176.7">LED2</text>
<text x="283.7" y="183.5">RELAY_BYPASS</text>
<text x="157.5" y="201.1">D3</text>
<text x="135.8" y="207.8">SS34_C8678</text>
<text x="135.8" y="204.6">D4</text>
<text x="157" y="204.3">SS34_C8678</text>
<text x="196.3" y="208.2">TP4</text>
<text x="273.1" y="209.2">U7</text>
<text x="85.8" y="214.7">FUSE</text>
<text x="195.5" y="213">VBUS Fused</text>
<text x="273.1" y="212.3">SN74AHCT125DR</text>
<text x="371.5" y="220.2">U8</text>
<text x="104.6" y="225.7">D5</text>
<text x="135.5" y="225.8">C5</text>
<text x="156.6" y="225.8">C6</text>
<text x="341.9" y="225.8">R12</text>
<text x="370.9" y="223.5">DS18B20Z</text>
<text x="104.1" y="229">SS34_C8678</text>
<text x="135.5" y="229">10uF</text>
<text x="156.6" y="229">10uF</text>
<text x="167.2" y="229.3">U6</text>
<text x="167.8" y="232.8">ME1117A50B3G</text>
<text x="308.8" y="231.1">C7</text>
<text x="339.6" y="229.4">4.7k</text>
<text x="308.7" y="234.3">100nF</text>
<text x="37.7" y="257.2">U9</text>
<text x="120.8" y="255.8">OLED</text>
<text x="37.2" y="260.5">Microphone</text>
<text x="109.4" y="269.5">100nF</text>
<text x="109.5" y="266.4">C8</text>
<text x="83.9" y="280.2">Grove GPIO</text>
<text x="84" y="277">GROVE3</text>
</g>
<g font-size="3.2" fill="#00f">
<text x="59.4" y="35.6">2</text>
<text x="59.4" y="32">1</text>
<text x="64.6" y="33.4">RST</text>
<text x="79.5" y="33.4">TX</text>
<text x="86.8" y="35.6">15</text>
<text x="86.8" y="32">16</text>
<text x="59.4" y="39.1">3</text>
<text x="64.6" y="40.5">D0</text>
<text x="64.6" y="37">A0</text>
<text x="79.1" y="40.5">D1</text>
<text x="79.2" y="37">RX</text>
<text x="86.8" y="39.1">14</text>
<text x="371.8" y="39.1">1</text>
<text x="375.2" y="40.9">1</text>
<text x="59.4" y="46.1">5</text>
<text x="59.4" y="42.6">4</text>
<text x="64.6" y="47.6">D6</text>
<text x="64.6" y="44">D5</text>
<text x="79.1" y="47.6">D3</text>
<text x="79.1" y="44">D2</text>
<text x="86.8" y="46.1">12</text>
<text x="86.8" y="42.6">13</text>
<text x="371.8" y="42.6">2</text>
<text x="375.2" y="44.4">2</text>
<text x="59.4" y="53.2">7</text>
<text x="59.4" y="49.7">6</text>
<text x="64.6" y="51.1">D7</text>
<text x="79.1" y="51.1">D4</text>
<text x="86.8" y="49.7">11</text>
<text x="183.1" y="48.1" transform="rotate(-90 183.1 48.1)">4</text>
<text x="184.9" y="51.6" transform="rotate(-90 184.9 51.6)">4</text>
<text x="186.6" y="48.1" transform="rotate(-90 186.6 48.1)">3</text>
<text x="188.4" y="51.6" transform="rotate(-90 188.4 51.6)">3</text>
<text x="190.1" y="48.1" transform="rotate(-90 190.1 48.1)">2</text>
<text x="191.9" y="51.6" transform="rotate(-90 191.9 51.6)">2</text>
<text x="193.7" y="48.1" transform="rotate(-90 193.7 48.1)">1</text>
<text x="195.4" y="51.6" transform="rotate(-90 195.4 51.6)">1</text>
<text x="274.8" y="48.1" transform="rotate(-90 274.8 48.1)">4</text>
<text x="276.6" y="51.6" transform="rotate(-90 276.6 51.6)">4</text>
<text x="278.3" y="48.1" transform="rotate(-90 278.3 48.1)">3</text>
<text x="280.1" y="51.6" transform="rotate(-90 280.1 51.6)">3</text>
<text x="281.9" y="48.1" transform="rotate(-90 281.9 48.1)">2</text>
<text x="283.6" y="51.6" transform="rotate(-90 283.6 51.6)">2</text>
<text x="285.4" y="48.1" transform="rotate(-90 285.4 48.1)">1</text>
<text x="287.2" y="51.6" transform="rotate(-90 287.2 51.6)">1</text>
<text x="64.6" y="54.6">D8</text>
<text x="177.7" y="56.7">5</text>
<text x="181.2" y="58.5">5</text>
<text x="194.2" y="58.5">6</text>
<text x="197.7" y="56.7">6</text>
<text x="269.4" y="56.7">5</text>
<text x="272.9" y="58.5">5</text>
<text x="286" y="58.5">6</text>
<text x="289.5" y="56.7">6</text>
<text x="371.8" y="60.3">1</text>
<text x="371.8" y="63.8">2</text>
<text x="375.2" y="62">1</text>
<text x="375.2" y="65.5">2</text>
<text x="283.6" y="108.2" transform="rotate(-90 283.6 108.2)">5</text>
<text x="308.3" y="108.2" transform="rotate(-90 308.3 108.2)">4</text>
<text x="364.8" y="117.1" transform="rotate(-90 364.8 117.1)">2</text>
<text x="103.5" y="130.8">1</text>
<text x="127" y="130.8">10</text>
<text x="283.6" y="127.9" transform="rotate(-90 283.6 127.9)">1</text>
<text x="311.9" y="127.9" transform="rotate(-90 311.9 127.9)">3</text>
<text x="103.5" y="134.3">2</text>
<text x="103.5" y="137.9">3</text>
<text x="106.5" y="135.7">CFG2</text>
<text x="117.8" y="135.7">CFG1</text>
<text x="121.9" y="132.2">PG</text>
<text x="127.4" y="137.9">8</text>
<text x="127.4" y="134.3">9</text>
<text x="364.8" y="133.2" transform="rotate(-90 364.8 133.2)">1</text>
<text x="103.5" y="141.4">4</text>
<text x="106.5" y="139.3">CFG3</text>
<text x="106.5" y="142.8">DP</text>
<text x="117.5" y="139.3">VBUS</text>
<text x="119.8" y="142.8">CC1</text>
<text x="127.4" y="141.4">7</text>
<text x="103.5" y="144.9">5</text>
<text x="106.5" y="146.3">DM</text>
<text x="119.8" y="146.3">CC2</text>
<text x="127.4" y="144.9">6</text>
<text x="19" y="153.7">4</text>
<text x="22.5" y="155.5">SHELL</text>
<text x="115.7" y="152.8" transform="rotate(-90 115.7 152.8)">11</text>
<text x="165.5" y="152.3" transform="rotate(-90 165.5 152.3)">1</text>
<text x="172.5" y="152.3" transform="rotate(-90 172.5 152.3)">2</text>
<text x="179.6" y="152.3" transform="rotate(-90 179.6 152.3)">3</text>
<text x="19" y="157.3">3</text>
<text x="22.5" y="159">SHELL</text>
<text x="35.7" y="159">VBUS</text>
<text x="46" y="160.8">B8</text>
<text x="46" y="157.3">A4B9</text>
<text x="35.9" y="162.6">SBU2</text>
<text x="38.1" y="166.1">CC1</text>
<text x="46" y="167.9">B7</text>
<text x="46" y="164.3">A5</text>
<text x="158.5" y="162.6">7</text>
<text x="185.2" y="162.6">8</text>
<text x="37.7" y="169.6">DN2</text>
<text x="38.2" y="173.1">DP1</text>
<text x="46" y="171.4">A6</text>
<text x="370.1" y="171.6" transform="rotate(-90 370.1 171.6)">3</text>
<text x="377.1" y="171.6" transform="rotate(-90 377.1 171.6)">1</text>
<text x="37.7" y="176.7">DN1</text>
<text x="46" y="178.4">B6</text>
<text x="46" y="174.9">A7</text>
<text x="165.5" y="175.5" transform="rotate(-90 165.5 175.5)">4</text>
<text x="172.5" y="175.5" transform="rotate(-90 172.5 175.5)">5</text>
<text x="179.6" y="175.5" transform="rotate(-90 179.6 175.5)">6</text>
<text x="371.8" y="177.4" transform="rotate(-90 371.8 177.4)">VS</text>
<text x="378.9" y="179.8" transform="rotate(-90 378.9 179.8)">OUT</text>
<text x="35.9" y="183.7">SBU1</text>
<text x="38.2" y="180.2">DP2</text>
<text x="46" y="185.5">B5</text>
<text x="46" y="182">A8</text>
<text x="19" y="189">2</text>
<text x="22.5" y="190.8">SHELL</text>
<text x="35.7" y="190.8">VBUS</text>
<text x="38.1" y="187.3">CC2</text>
<text x="46" y="189">B4A9</text>
<text x="19" y="192.5">1</text>
<text x="22.5" y="194.3">SHELL</text>
<text x="68.4" y="210.5" transform="rotate(-90 68.4 210.5)">4</text>
<text x="82.5" y="210.5" transform="rotate(-90 82.5 210.5)">3</text>
<text x="159.6" y="215.5">2</text>
<text x="159.6" y="211.6">3</text>
<text x="163.3" y="213.4">Vin</text>
<text x="184.1" y="215.5">4</text>
<text x="68.4" y="218.6" transform="rotate(-90 68.4 218.6)">1</text>
<text x="82.5" y="218.6" transform="rotate(-90 82.5 218.6)">2</text>
<text x="158.1" y="219">1</text>
<text x="163.3" y="216.9">Vout</text>
<text x="163.3" y="220.4">ADJ/VSS</text>
<text x="176.1" y="216.9">TAB</text>
<text x="262.4" y="217.2">1</text>
<text x="262.4" y="220.8">2</text>
<text x="265.9" y="219">1OE#</text>
<text x="285.9" y="220.8">13</text>
<text x="262.4" y="224.3">3</text>
<text x="262.4" y="227.8">4</text>
<text x="265.9" y="222.5">1A</text>
<text x="265.9" y="226.1">1Y</text>
<text x="275.3" y="222.5">4OE#</text>
<text x="280.3" y="226.1">4A</text>
<text x="285.9" y="227.8">11</text>
<text x="285.9" y="224.3">12</text>
<text x="362.9" y="227.8">1</text>
<text x="382.9" y="227.8">8</text>
<text x="262.4" y="231.4">5</text>
<text x="265.9" y="229.6">2OE#</text>
<text x="265.9" y="233.1">2A</text>
<text x="275.3" y="233.1">3OE#</text>
<text x="280.5" y="229.6">4Y</text>
<text x="285.9" y="231.4">10</text>
<text x="362.9" y="231.4">2</text>
<text x="366.4" y="229.6">NC</text>
<text x="366.4" y="233.1">NC</text>
<text x="376.9" y="233.1">NC</text>
<text x="376.9" y="229.6">NC</text>
<text x="382.9" y="231.4">7</text>
<text x="262.4" y="234.9">6</text>
<text x="265.9" y="236.6">2Y</text>
<text x="280.3" y="236.6">3A</text>
<text x="285.9" y="238.4">8</text>
<text x="285.9" y="234.9">9</text>
<text x="362.9" y="238.4">4</text>
<text x="376.9" y="236.6">NC</text>
<text x="382.9" y="234.9">6</text>
<text x="280.5" y="240.2">3Y</text>
<text x="366.4" y="240.2">DQ</text>
<text x="84.3" y="263.3" transform="rotate(-90 84.3 263.3)">4</text>
<text x="87.8" y="263.3" transform="rotate(-90 87.8 263.3)">3</text>
<text x="91.4" y="263.3" transform="rotate(-90 91.4 263.3)">2</text>
<text x="94.9" y="263.3" transform="rotate(-90 94.9 263.3)">1</text>
<text x="148.2" y="263.1">1</text>
<text x="33.1" y="268.4">2</text>
<text x="33.1" y="264.9">1</text>
<text x="36.6" y="266.6">VCC</text>
<text x="86.1" y="266.8" transform="rotate(-90 86.1 266.8)">4</text>
<text x="89.6" y="266.8" transform="rotate(-90 89.6 266.8)">3</text>
<text x="93.1" y="266.8" transform="rotate(-90 93.1 266.8)">2</text>
<text x="96.7" y="266.8" transform="rotate(-90 96.7 266.8)">1</text>
<text x="148.2" y="266.6">2</text>
<text x="33.1" y="271.9">3</text>
<text x="36.6" y="273.7">GND</text>
<text x="36.6" y="270.2">OUT</text>
<text x="78.9" y="271.9">5</text>
<text x="82.4" y="273.7">5</text>
<text x="95.5" y="273.7">6</text>
<text x="99" y="271.9">6</text>
<text x="138.9" y="275.1">SDA</text>
<text x="139.5" y="271.6">SCL</text>
<text x="148.2" y="270.2">3</text>
<text x="148.2" y="273.7">4</text>
</g>
<g font-size="3.2">
<text x="86.8" y="53.2">10</text>
<text x="76.3" y="54.6">GND</text>
<text x="117.5" y="148.1" transform="rotate(-90 117.5 148.1)">GND</text>
<text x="37.3" y="155.5">GND</text>
<text x="46" y="153.7">A1B12</text>
<text x="373.6" y="171.6" transform="rotate(-90 373.6 171.6)">2</text>
<text x="375.4" y="180.3" transform="rotate(-90 375.4 180.3)">GND</text>
<text x="37.3" y="194.3">GND</text>
<text x="46" y="192.5">B1A12</text>
<text x="262.4" y="238.4">7</text>
<text x="382.9" y="238.4">5</text>
<text x="265.9" y="240.2">GND</text>
<text x="374.2" y="240.2">GND</text>
<text x="138.4" y="268">GND</text>
</g>
<g font-size="3.2" fill="#f00">
<text x="59.4" y="56.7">8</text>
<text x="64.6" y="58.1">3V3</text>
<text x="79.4" y="58.1">5V</text>
<text x="86.8" y="56.7">9</text>
<text x="106.5" y="132.2">VDD</text>
<text x="277.8" y="219">VCC</text>
<text x="285.9" y="217.2">14</text>
<text x="362.9" y="234.9">3</text>
<text x="366.4" y="236.6">VDD</text>
<text x="139.1" y="264.5">VCC</text>
</g>
</svg>
